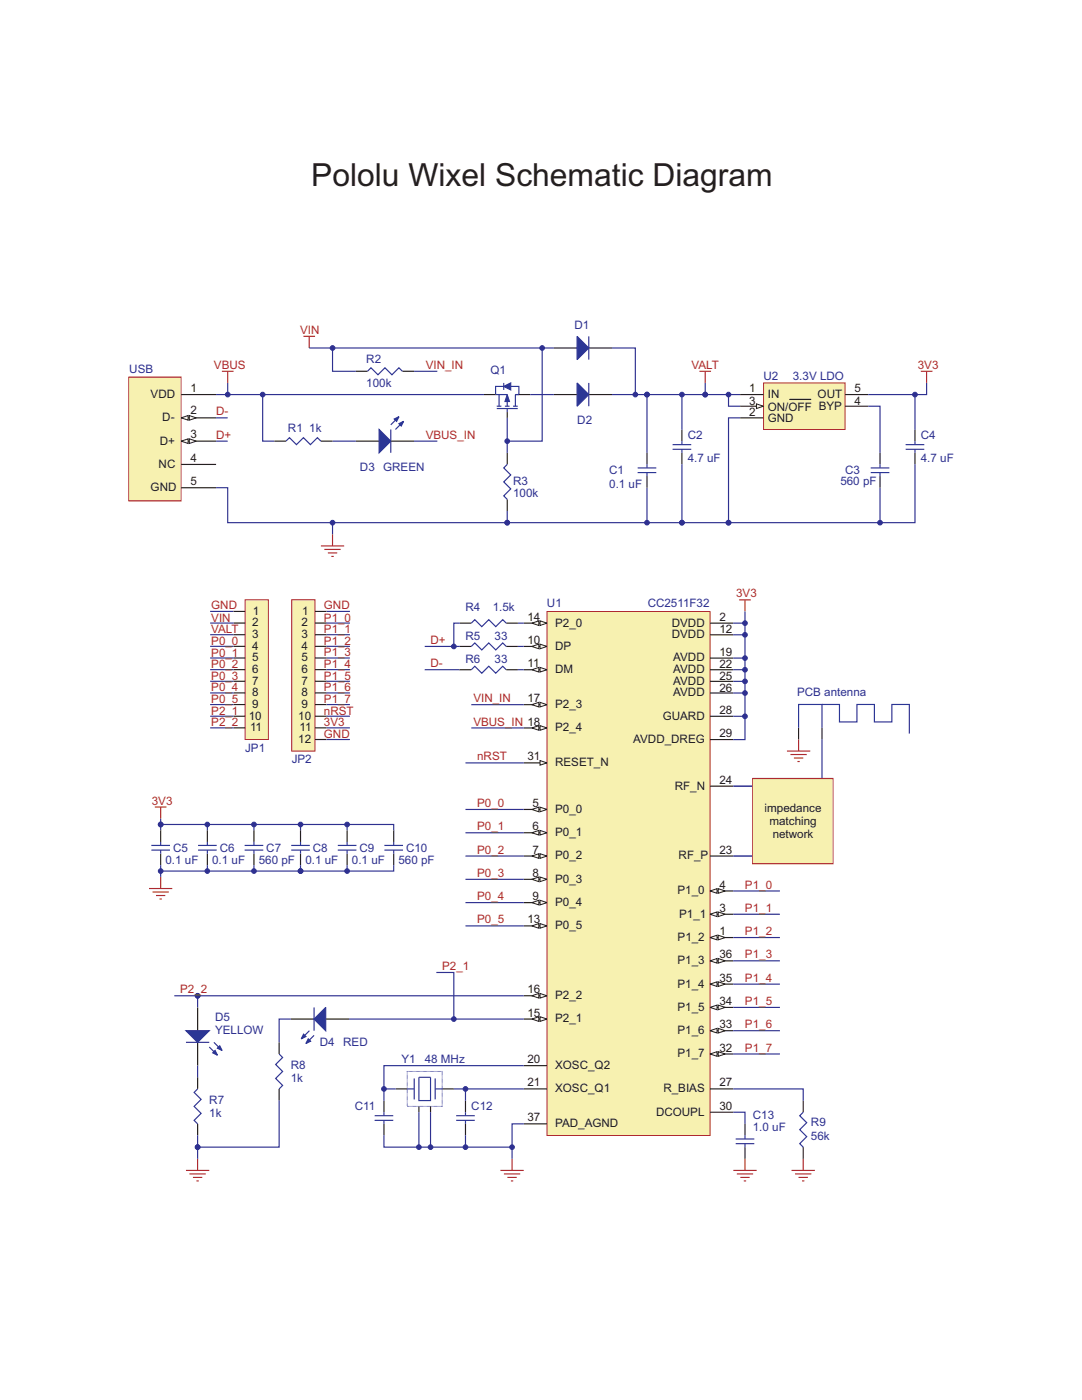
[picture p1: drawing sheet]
<svg xmlns="http://www.w3.org/2000/svg" width="216mm" height="279mm" viewBox="0 0 216 279" stroke-linecap="round" stroke-linejoin="round" font-family="sans-serif">
<path d="M152.4 76.4h16.2v9.3h-16.2z" fill-rule="evenodd" fill="#f7f1b0"/>
<path d="M152.4 76.4h16.2v9.3h-16.2z" fill="none" stroke="#ae2930" stroke-width=".2"/>
<path d="M147.7 78.7h4.6M147.7 81.1h4.6" fill="none" stroke="#231f20" stroke-width=".23"/>
<path d="M150.9 80.6l1.4 .5-1.4 .4z" fill="#f9f6e5"/>
<path d="M150.9 80.6l1.4 .5-1.4 .4z" fill="none" stroke="#231f20" stroke-width=".2"/>
<path d="M157.5 79.7h4.4" fill="none" stroke="#231f20" stroke-width=".4"/>
<path d="M71 74.1h2.3M80.3 74.1h2.3M168.6 78.7h4.7M147.7 83.4h4.6M168.6 81.1h4.7" fill="none" stroke="#231f20" stroke-width=".23"/>
<path d="M60.5 67.1h2.4M61.7 67.1v2.3" fill="none" stroke="#ae2930" stroke-width=".23"/>
<path d="M73.3 74.1l.7-.7 1.4 1.4 1.4-1.4 1.4 1.4 1.4-1.4 .7 .7" fill="none" stroke="#2b3695" stroke-width=".23"/>
<path d="M82.6 74.1h4.7" fill="none" stroke="#2e3090" stroke-width=".23"/>
<path d="M25.7 75.3h10.4v24.7h-10.4z" fill-rule="evenodd" fill="#f7f1b0"/>
<path d="M25.7 75.3h10.4v24.7h-10.4z" fill="none" stroke="#ae2930" stroke-width=".2"/>
<path d="M36.1 78.7h7M36.1 83.4h7" fill="none" stroke="#231f20" stroke-width=".23"/>
<path d="M36.1 83.4l1.4-.5v1z" fill="#f9f6e5"/>
<path d="M36.1 83.4l1.4-.5v1z" fill="none" stroke="#231f20" stroke-width=".2"/>
<path d="M37.8 82.9l1.4 .5-1.4 .5z" fill="#f9f6e5"/>
<path d="M37.8 82.9l1.4 .5-1.4 .5z" fill="none" stroke="#231f20" stroke-width=".2"/>
<path d="M36.1 88h7" fill="none" stroke="#231f20" stroke-width=".23"/>
<path d="M36.1 88l1.4-.4v.9z" fill="#f9f6e5"/>
<path d="M36.1 88l1.4-.4v.9z" fill="none" stroke="#231f20" stroke-width=".2"/>
<path d="M37.8 87.6l1.4 .4-1.4 .5z" fill="#f9f6e5"/>
<path d="M37.8 87.6l1.4 .4-1.4 .5z" fill="none" stroke="#231f20" stroke-width=".2"/>
<path d="M36.1 92.7h7M36.1 97.3h7M71 88h4.6M78 88h4.6M101.2 90.4v2.3M101.2 99.7v2.3" fill="none" stroke="#231f20" stroke-width=".23"/>
<path d="M64 109h4.7M64.7 109.7h3.3M65.4 110.3h1.9M66.1 111h.5M66.4 106.6v2.4" fill="none" stroke="#ae2930" stroke-width=".23"/>
<path d="M101.2 92.7l-.7 .7 1.4 1.4-1.4 1.4 1.4 1.4-1.4 1.4 .7 .7" fill="none" stroke="#2b3695" stroke-width=".23"/>
<path d="M75.6 85.7l2.4 2.3-2.4 2.4z" fill="#2b3695"/>
<path d="M75.6 85.7l2.4 2.3-2.4 2.4zM80.5 84.1l-1.6 1.6" fill="none" stroke="#2b3695" stroke-width=".23"/>
<path d="M79.6 84.6l.9-.5-.4 .9z" fill="#2b3695"/>
<path d="M79.6 84.6l.9-.5-.4 .9z" fill="none" stroke="#2b3695" stroke-width=".23"/>
<path d="M78.7 83.6l.9-.4-.5 .9z" fill="#2b3695"/>
<path d="M98.9 78.7h2.3v2.4M99.6 78.7v2.4M102.8 78.7v2.4M78 85.7v4.7M78.7 83.6l.9-.4-.5 .9zM79.6 83.2l-1.6 1.6M99.1 81.5h4.2M99.1 81.1h.9M100.7 81.1h1M101.2 81.5v.7M102.4 81.1h.9" fill="none" stroke="#2b3695" stroke-width=".23"/>
<path d="M101.2 82.2v1.2" fill="none" stroke="#231f20" stroke-width=".23"/>
<path d="M101.2 78.7l.5 1.4h-1z" fill="#2b3695"/>
<path d="M101.2 78.7l.5 1.4h-1z" fill="none" stroke="#2b3695" stroke-width=".2"/>
<path d="M102.8 78.7h.7" fill="none" stroke="#2b3695" stroke-width=".23"/>
<path d="M100.5 77.1l1.4-.7v1.4z" fill="#2b3695"/>
<path d="M100.5 77.1l1.4-.7v1.4zM100.5 77.1h-1.6v1.6M100.5 76.4v1.4M101.9 77.1h1.6v1.6h-.7" fill="none" stroke="#2b3695" stroke-width=".23"/>
<path d="M96.6 78.7h2.3M103.5 78.7h2.4" fill="none" stroke="#231f20" stroke-width=".23"/>
<path d="M43.1 78.7h53.5M52.4 78.7v9.3h2.3" fill="none" stroke="#2e3090" stroke-width=".23"/>
<circle cx="52.4" cy="78.7" r=".46" fill="#2e3090"/>
<circle cx="52.4" cy="78.7" r=".46" fill="none" stroke="#2e3090" stroke-width=".2"/>
<path d="M43.1 97.3h2.3v7h55.8v-2.3M43.1 83.4h2.3M43.1 88h2.3" fill="none" stroke="#2e3090" stroke-width=".23"/>
<circle cx="101.2" cy="104.3" r=".46" fill="#2e3090"/>
<circle cx="101.2" cy="104.3" r=".46" fill="none" stroke="#2e3090" stroke-width=".2"/>
<path d="M45.4 76.4v2.3M105.9 78.7h4.6" fill="none" stroke="#2e3090" stroke-width=".23"/>
<path d="M54.7 88h2.4M64 88h2.4" fill="none" stroke="#231f20" stroke-width=".23"/>
<path d="M57.1 88l.7-.7 1.3 1.4 1.4-1.4 1.4 1.4 1.4-1.4 .7 .7" fill="none" stroke="#2b3695" stroke-width=".23"/>
<path d="M44.3 74.1h2.3M45.4 74.1v2.3" fill="none" stroke="#ae2930" stroke-width=".23"/>
<circle cx="45.4" cy="78.7" r=".46" fill="#2e3090"/>
<circle cx="45.4" cy="78.7" r=".46" fill="none" stroke="#2e3090" stroke-width=".2"/>
<path d="M122.1 78.7h7v11.7M66.4 88h4.6M82.6 88h4.7" fill="none" stroke="#2e3090" stroke-width=".23"/>
<path d="M139.6 74.1h2.3M140.7 74.1v2.3" fill="none" stroke="#ae2930" stroke-width=".23"/>
<circle cx="129.1" cy="78.7" r=".46" fill="#2e3090"/>
<circle cx="129.1" cy="78.7" r=".46" fill="none" stroke="#2e3090" stroke-width=".2"/>
<path d="M129.1 90.4v2.3M129.1 95v2.3M136.1 85.7v2.3M136.1 90.4v2.3" fill="none" stroke="#231f20" stroke-width=".23"/>
<path d="M127.2 93.4h3.8M127.2 94.3h3.8M129.1 92.7v.7M129.1 94.3v.7M134.2 88.7h3.7M134.2 89.7h3.7M136.1 88v.7M136.1 89.7v.7" fill="none" stroke="#2b3695" stroke-width=".23"/>
<path d="M136.1 92.7v11.6h-34.9" fill="none" stroke="#2e3090" stroke-width=".23"/>
<circle cx="101.2" cy="104.3" r=".46" fill="#2e3090"/>
<circle cx="101.2" cy="104.3" r=".46" fill="none" stroke="#2e3090" stroke-width=".2"/>
<circle cx="136.1" cy="104.3" r=".46" fill="#2e3090"/>
<circle cx="136.1" cy="104.3" r=".46" fill="none" stroke="#2e3090" stroke-width=".2"/>
<path d="M129.1 97.3v7" fill="none" stroke="#2e3090" stroke-width=".23"/>
<circle cx="129.1" cy="104.3" r=".46" fill="#2e3090"/>
<circle cx="129.1" cy="104.3" r=".46" fill="none" stroke="#2e3090" stroke-width=".2"/>
<path d="M108.2 69.4v18.6h-7M101.2 83.4v7" fill="none" stroke="#2e3090" stroke-width=".23"/>
<circle cx="101.2" cy="88" r=".46" fill="#2e3090"/>
<circle cx="101.2" cy="88" r=".46" fill="none" stroke="#2e3090" stroke-width=".2"/>
<circle cx="108.2" cy="69.4" r=".46" fill="#2e3090"/>
<circle cx="108.2" cy="69.4" r=".46" fill="none" stroke="#2e3090" stroke-width=".2"/>
<path d="M122.1 69.4h4.7v9.3" fill="none" stroke="#2e3090" stroke-width=".23"/>
<circle cx="126.8" cy="78.7" r=".46" fill="#2e3090"/>
<circle cx="126.8" cy="78.7" r=".46" fill="none" stroke="#2e3090" stroke-width=".2"/>
<path d="M140.7 76.4v2.3h-11.6" fill="none" stroke="#2e3090" stroke-width=".23"/>
<circle cx="129.1" cy="78.7" r=".46" fill="#2e3090"/>
<circle cx="129.1" cy="78.7" r=".46" fill="none" stroke="#2e3090" stroke-width=".2"/>
<circle cx="140.7" cy="78.7" r=".46" fill="#2e3090"/>
<circle cx="140.7" cy="78.7" r=".46" fill="none" stroke="#2e3090" stroke-width=".2"/>
<path d="M136.1 78.7v7" fill="none" stroke="#2e3090" stroke-width=".23"/>
<circle cx="136.1" cy="78.7" r=".46" fill="#2e3090"/>
<circle cx="136.1" cy="78.7" r=".46" fill="none" stroke="#2e3090" stroke-width=".2"/>
<path d="M66.4 69.4v4.7h4.6" fill="none" stroke="#2e3090" stroke-width=".23"/>
<circle cx="66.4" cy="69.4" r=".46" fill="#2e3090"/>
<circle cx="66.4" cy="69.4" r=".46" fill="none" stroke="#2e3090" stroke-width=".2"/>
<path d="M66.4 104.3v2.3" fill="none" stroke="#2e3090" stroke-width=".23"/>
<circle cx="66.4" cy="104.3" r=".46" fill="#2e3090"/>
<circle cx="66.4" cy="104.3" r=".46" fill="none" stroke="#2e3090" stroke-width=".2"/>
<path d="M140.7 78.7h7" fill="none" stroke="#2e3090" stroke-width=".23"/>
<circle cx="140.7" cy="78.7" r=".46" fill="#2e3090"/>
<circle cx="140.7" cy="78.7" r=".46" fill="none" stroke="#2e3090" stroke-width=".2"/>
<path d="M145.4 78.7v2.4h2.3" fill="none" stroke="#2e3090" stroke-width=".23"/>
<circle cx="145.4" cy="78.7" r=".46" fill="#2e3090"/>
<circle cx="145.4" cy="78.7" r=".46" fill="none" stroke="#2e3090" stroke-width=".2"/>
<path d="M147.7 83.4h-2.3v20.9h-9.3" fill="none" stroke="#2e3090" stroke-width=".23"/>
<circle cx="145.4" cy="104.3" r=".46" fill="#2e3090"/>
<circle cx="145.4" cy="104.3" r=".46" fill="none" stroke="#2e3090" stroke-width=".2"/>
<circle cx="136.1" cy="104.3" r=".46" fill="#2e3090"/>
<circle cx="136.1" cy="104.3" r=".46" fill="none" stroke="#2e3090" stroke-width=".2"/>
<path d="M175.6 90.4v2.3M175.6 95v2.3M182.6 85.7v2.3M182.6 90.4v2.3" fill="none" stroke="#231f20" stroke-width=".23"/>
<path d="M173.7 93.4h3.8M173.7 94.3h3.8M175.6 92.7v.7M175.6 94.3v.7M180.7 88.7h3.7M180.7 89.7h3.7M182.6 88v.7M182.6 89.7v.7" fill="none" stroke="#2b3695" stroke-width=".23"/>
<path d="M173.3 81.1h2.3v9.3M182.6 92.7v11.6h-37.2" fill="none" stroke="#2e3090" stroke-width=".23"/>
<circle cx="145.4" cy="104.3" r=".46" fill="#2e3090"/>
<circle cx="145.4" cy="104.3" r=".46" fill="none" stroke="#2e3090" stroke-width=".2"/>
<path d="M175.6 97.3v7" fill="none" stroke="#2e3090" stroke-width=".23"/>
<circle cx="175.6" cy="104.3" r=".46" fill="#2e3090"/>
<circle cx="175.6" cy="104.3" r=".46" fill="none" stroke="#2e3090" stroke-width=".2"/>
<path d="M182.6 78.7v7" fill="none" stroke="#2e3090" stroke-width=".23"/>
<circle cx="182.6" cy="78.7" r=".46" fill="#2e3090"/>
<circle cx="182.6" cy="78.7" r=".46" fill="none" stroke="#2e3090" stroke-width=".2"/>
<path d="M183.7 74.1h2.4M184.9 74.1v2.3" fill="none" stroke="#ae2930" stroke-width=".23"/>
<path d="M61.7 69.4h48.8M184.9 76.4v2.3h-11.6" fill="none" stroke="#2e3090" stroke-width=".23"/>
<path d="M110.5 69.4h4.7M117.5 69.4h4.6" fill="none" stroke="#231f20" stroke-width=".23"/>
<path d="M115.2 67.1l2.3 2.3-2.3 2.4z" fill="#2b3695"/>
<path d="M115.2 67.1l2.3 2.3-2.3 2.4zM117.5 67.1v4.7" fill="none" stroke="#2b3695" stroke-width=".23"/>
<path d="M110.5 78.7h4.7M117.5 78.7h4.6" fill="none" stroke="#231f20" stroke-width=".23"/>
<path d="M115.2 76.4l2.3 2.3-2.3 2.4z" fill="#2b3695"/>
<g fill="none" stroke="#2b3695" stroke-width=".23">
<path d="M115.2 76.4l2.3 2.3-2.3 2.4zM117.5 76.4v4.7M30.2 168.7h3.7M30.2 169.7h3.7M32.1 168v.7M32.1 169.7v.7M39.5 168.7h3.7M39.5 169.7h3.7M41.4 168v.7M41.4 169.7v.7M48.8 168.7h3.7M48.8 169.7h3.7"/>
<path d="M50.7 168v.7M50.7 169.7v.7M58.1 168.7h3.7M58.1 169.7h3.7M60 168v.7M60 169.7v.7"/>
</g>
<path d="M32.1 165.7v2.3M32.1 170.4v2.3M41.4 165.7v2.3M41.4 170.4v2.3M50.7 165.7v2.3M50.7 170.4v2.3M60 165.7v2.3M60 170.4v2.3" fill="none" stroke="#231f20" stroke-width=".23"/>
<path d="M29.7 177.3h4.7M30.4 178h3.3M31.1 178.7h1.9M31.8 179.4h.5M32.1 175v2.3" fill="none" stroke="#ae2930" stroke-width=".23"/>
<path d="M50.7 164.5v1.2" fill="none" stroke="#2e3090" stroke-width=".23"/>
<circle cx="50.7" cy="164.5" r=".46" fill="#2e3090"/>
<circle cx="50.7" cy="164.5" r=".46" fill="none" stroke="#2e3090" stroke-width=".2"/>
<path d="M41.4 164.5v1.2" fill="none" stroke="#2e3090" stroke-width=".23"/>
<circle cx="41.4" cy="164.5" r=".46" fill="#2e3090"/>
<circle cx="41.4" cy="164.5" r=".46" fill="none" stroke="#2e3090" stroke-width=".2"/>
<path d="M32.1 172.7v2.3M60 172.7v1.1h-27.9" fill="none" stroke="#2e3090" stroke-width=".23"/>
<circle cx="32.1" cy="173.8" r=".46" fill="#2e3090"/>
<circle cx="32.1" cy="173.8" r=".46" fill="none" stroke="#2e3090" stroke-width=".2"/>
<circle cx="60" cy="173.8" r=".46" fill="#2e3090"/>
<circle cx="60" cy="173.8" r=".46" fill="none" stroke="#2e3090" stroke-width=".2"/>
<path d="M50.7 172.7v1.1" fill="none" stroke="#2e3090" stroke-width=".23"/>
<circle cx="50.7" cy="173.8" r=".46" fill="#2e3090"/>
<circle cx="50.7" cy="173.8" r=".46" fill="none" stroke="#2e3090" stroke-width=".2"/>
<path d="M41.4 172.7v1.1" fill="none" stroke="#2e3090" stroke-width=".23"/>
<circle cx="41.4" cy="173.8" r=".46" fill="#2e3090"/>
<circle cx="41.4" cy="173.8" r=".46" fill="none" stroke="#2e3090" stroke-width=".2"/>
<path d="M69.3 165.7v2.3M69.3 170.4v2.3M78.6 165.7v2.3M78.6 170.4v2.3" fill="none" stroke="#231f20" stroke-width=".23"/>
<path d="M67.4 168.7h3.7M67.4 169.7h3.7M69.3 168v.7M69.3 169.7v.7M76.7 168.7h3.7M76.7 169.7h3.7M78.6 168v.7M78.6 169.7v.7" fill="none" stroke="#2b3695" stroke-width=".23"/>
<path d="M30.9 161.1h2.3M32.1 161.1v2.3" fill="none" stroke="#ae2930" stroke-width=".23"/>
<path d="M32.1 165.7v-1.2h46.5v1.2" fill="none" stroke="#2e3090" stroke-width=".23"/>
<circle cx="32.1" cy="164.5" r=".46" fill="#2e3090"/>
<circle cx="32.1" cy="164.5" r=".46" fill="none" stroke="#2e3090" stroke-width=".2"/>
<path d="M78.6 172.7v1.1h-18.6" fill="none" stroke="#2e3090" stroke-width=".23"/>
<circle cx="60" cy="173.8" r=".46" fill="#2e3090"/>
<circle cx="60" cy="173.8" r=".46" fill="none" stroke="#2e3090" stroke-width=".2"/>
<path d="M69.3 172.7v1.1" fill="none" stroke="#2e3090" stroke-width=".23"/>
<circle cx="69.3" cy="173.8" r=".46" fill="#2e3090"/>
<circle cx="69.3" cy="173.8" r=".46" fill="none" stroke="#2e3090" stroke-width=".2"/>
<path d="M69.3 164.5v1.2" fill="none" stroke="#2e3090" stroke-width=".23"/>
<circle cx="69.3" cy="164.5" r=".46" fill="#2e3090"/>
<circle cx="69.3" cy="164.5" r=".46" fill="none" stroke="#2e3090" stroke-width=".2"/>
<path d="M60 164.5v1.2" fill="none" stroke="#2e3090" stroke-width=".23"/>
<circle cx="60" cy="164.5" r=".46" fill="#2e3090"/>
<circle cx="60" cy="164.5" r=".46" fill="none" stroke="#2e3090" stroke-width=".2"/>
<path d="M32.1 163.4v1.1" fill="none" stroke="#2e3090" stroke-width=".23"/>
<circle cx="32.1" cy="164.5" r=".46" fill="#2e3090"/>
<circle cx="32.1" cy="164.5" r=".46" fill="none" stroke="#2e3090" stroke-width=".2"/>
<path d="M48.9 119.7h4.7v27.9h-4.7z" fill-rule="evenodd" fill="#f7f1b0"/>
<path d="M48.9 119.7h4.7v27.9h-4.7z" fill="none" stroke="#ae2930" stroke-width=".2"/>
<path d="M46.6 122h2.3M46.6 124.3h2.3M46.6 129h2.3M46.6 126.7h2.3M46.6 131.3h2.3M46.6 133.6h2.3M46.6 136h2.3M46.6 138.3h2.3M46.6 140.6h2.3M46.6 142.9h2.3M46.6 145.3h2.3" fill="none" stroke="#231f20" stroke-width=".23"/>
<path d="M41.9 122h4.7M41.9 124.3h4.7M41.9 126.7h4.7M41.9 129h4.7M41.9 131.3h4.7M41.9 133.6h4.7M41.9 136h4.7M41.9 138.3h4.7M41.9 140.6h4.7M41.9 142.9h4.7M41.9 145.3h4.7" fill="none" stroke="#2e3090" stroke-width=".23"/>
<path d="M58.2 119.7h4.6v30.2h-4.6z" fill-rule="evenodd" fill="#f7f1b0"/>
<path d="M58.2 119.7h4.6v30.2h-4.6z" fill="none" stroke="#ae2930" stroke-width=".2"/>
<path d="M62.8 122h2.4M62.8 124.3h2.4M62.8 129h2.4M62.8 126.7h2.4M62.8 131.3h2.4M62.8 133.6h2.4M62.8 136h2.4M62.8 138.3h2.4M62.8 140.6h2.4M62.8 142.9h2.4M62.8 145.3h2.4M62.8 147.6h2.4" fill="none" stroke="#231f20" stroke-width=".23"/>
<path d="M65.2 129h4.6M65.2 131.3h4.6M65.2 133.6h4.6M65.2 136h4.6M65.2 138.3h4.6M65.2 124.3h4.6M65.2 126.7h4.6M65.2 122h4.6M65.2 140.6h4.6M65.2 142.9h4.6M65.2 145.3h4.6M65.2 147.6h4.6" fill="none" stroke="#2e3090" stroke-width=".23"/>
<path d="M109.1 122h32.6v104.6h-32.6z" fill-rule="evenodd" fill="#f7f1b0"/>
<path d="M109.1 122h32.6v104.6h-32.6z" fill="none" stroke="#ae2930" stroke-width=".2"/>
<path d="M141.7 187.1h4.6" fill="none" stroke="#231f20" stroke-width=".23"/>
<path d="M141.7 187.1l1.4-.5v1z" fill="#f9f6e5"/>
<path d="M141.7 187.1l1.4-.5v1z" fill="none" stroke="#231f20" stroke-width=".2"/>
<path d="M143.3 186.6l1.4 .5-1.4 .5z" fill="#f9f6e5"/>
<path d="M143.3 186.6l1.4 .5-1.4 .5z" fill="none" stroke="#231f20" stroke-width=".2"/>
<path d="M141.7 124.4h4.6M141.7 182.5h4.6" fill="none" stroke="#231f20" stroke-width=".23"/>
<path d="M141.7 182.5l1.4-.5v.9z" fill="#f9f6e5"/>
<path d="M141.7 182.5l1.4-.5v.9z" fill="none" stroke="#231f20" stroke-width=".2"/>
<path d="M143.3 182l1.4 .5-1.4 .4z" fill="#f9f6e5"/>
<path d="M143.3 182l1.4 .5-1.4 .4z" fill="none" stroke="#231f20" stroke-width=".2"/>
<path d="M141.7 177.8h4.6" fill="none" stroke="#231f20" stroke-width=".23"/>
<path d="M141.7 177.8l1.4-.5v1z" fill="#f9f6e5"/>
<path d="M141.7 177.8l1.4-.5v1z" fill="none" stroke="#231f20" stroke-width=".2"/>
<path d="M143.3 177.3l1.4 .5-1.4 .5z" fill="#f9f6e5"/>
<path d="M143.3 177.3l1.4 .5-1.4 .5z" fill="none" stroke="#231f20" stroke-width=".2"/>
<path d="M104.5 161.5h4.6" fill="none" stroke="#231f20" stroke-width=".23"/>
<path d="M107.8 161.1l1.3 .4-1.3 .5z" fill="#f9f6e5"/>
<path d="M107.8 161.1l1.3 .4-1.3 .5z" fill="none" stroke="#231f20" stroke-width=".2"/>
<path d="M106.1 161.5l1.4-.4v.9z" fill="#f9f6e5"/>
<path d="M106.1 161.5l1.4-.4v.9z" fill="none" stroke="#231f20" stroke-width=".2"/>
<path d="M104.5 166.2h4.6" fill="none" stroke="#231f20" stroke-width=".23"/>
<path d="M107.8 165.7l1.3 .5-1.3 .5z" fill="#f9f6e5"/>
<path d="M107.8 165.7l1.3 .5-1.3 .5z" fill="none" stroke="#231f20" stroke-width=".2"/>
<path d="M106.1 166.2l1.4-.5v1z" fill="#f9f6e5"/>
<path d="M106.1 166.2l1.4-.5v1z" fill="none" stroke="#231f20" stroke-width=".2"/>
<path d="M104.5 170.8h4.6" fill="none" stroke="#231f20" stroke-width=".23"/>
<path d="M107.8 170.4l1.3 .4-1.3 .5z" fill="#f9f6e5"/>
<path d="M107.8 170.4l1.3 .4-1.3 .5z" fill="none" stroke="#231f20" stroke-width=".2"/>
<path d="M106.1 170.8l1.4-.4v.9z" fill="#f9f6e5"/>
<path d="M106.1 170.8l1.4-.4v.9z" fill="none" stroke="#231f20" stroke-width=".2"/>
<path d="M104.5 175.5h4.6" fill="none" stroke="#231f20" stroke-width=".23"/>
<path d="M107.8 175l1.3 .5-1.3 .5z" fill="#f9f6e5"/>
<path d="M107.8 175l1.3 .5-1.3 .5z" fill="none" stroke="#231f20" stroke-width=".2"/>
<path d="M106.1 175.5l1.4-.5v1z" fill="#f9f6e5"/>
<path d="M106.1 175.5l1.4-.5v1z" fill="none" stroke="#231f20" stroke-width=".2"/>
<path d="M104.5 180.1h4.6" fill="none" stroke="#231f20" stroke-width=".23"/>
<path d="M107.8 179.7l1.3 .4-1.3 .5z" fill="#f9f6e5"/>
<path d="M107.8 179.7l1.3 .4-1.3 .5z" fill="none" stroke="#231f20" stroke-width=".2"/>
<path d="M106.1 180.1l1.4-.4v.9z" fill="#f9f6e5"/>
<path d="M106.1 180.1l1.4-.4v.9z" fill="none" stroke="#231f20" stroke-width=".2"/>
<path d="M104.5 129h4.6" fill="none" stroke="#231f20" stroke-width=".23"/>
<path d="M107.8 128.5l1.3 .5-1.3 .5z" fill="#f9f6e5"/>
<path d="M107.8 128.5l1.3 .5-1.3 .5z" fill="none" stroke="#231f20" stroke-width=".2"/>
<path d="M106.1 129l1.4-.5v1z" fill="#f9f6e5"/>
<path d="M106.1 129l1.4-.5v1z" fill="none" stroke="#231f20" stroke-width=".2"/>
<path d="M104.5 133.7h4.6" fill="none" stroke="#231f20" stroke-width=".23"/>
<path d="M107.8 133.2l1.3 .5-1.3 .4z" fill="#f9f6e5"/>
<path d="M107.8 133.2l1.3 .5-1.3 .4z" fill="none" stroke="#231f20" stroke-width=".2"/>
<path d="M106.1 133.7l1.4-.5v.9z" fill="#f9f6e5"/>
<path d="M106.1 133.7l1.4-.5v.9z" fill="none" stroke="#231f20" stroke-width=".2"/>
<path d="M141.7 126.7h4.6M104.5 184.8h4.6" fill="none" stroke="#231f20" stroke-width=".23"/>
<path d="M107.8 184.3l1.3 .5-1.3 .4z" fill="#f9f6e5"/>
<path d="M107.8 184.3l1.3 .5-1.3 .4z" fill="none" stroke="#231f20" stroke-width=".2"/>
<path d="M106.1 184.8l1.4-.5v.9z" fill="#f9f6e5"/>
<path d="M106.1 184.8l1.4-.5v.9z" fill="none" stroke="#231f20" stroke-width=".2"/>
<path d="M104.5 124.4h4.6" fill="none" stroke="#231f20" stroke-width=".23"/>
<path d="M107.8 123.9l1.3 .5-1.3 .4z" fill="#f9f6e5"/>
<path d="M107.8 123.9l1.3 .5-1.3 .4z" fill="none" stroke="#231f20" stroke-width=".2"/>
<path d="M106.1 124.4l1.4-.5v.9z" fill="#f9f6e5"/>
<path d="M106.1 124.4l1.4-.5v.9z" fill="none" stroke="#231f20" stroke-width=".2"/>
<path d="M104.5 203.4h4.6" fill="none" stroke="#231f20" stroke-width=".23"/>
<path d="M107.8 202.9l1.3 .5-1.3 .4z" fill="#f9f6e5"/>
<path d="M107.8 202.9l1.3 .5-1.3 .4z" fill="none" stroke="#231f20" stroke-width=".2"/>
<path d="M106.1 203.4l1.4-.5v.9z" fill="#f9f6e5"/>
<path d="M106.1 203.4l1.4-.5v.9z" fill="none" stroke="#231f20" stroke-width=".2"/>
<path d="M104.5 198.7h4.6" fill="none" stroke="#231f20" stroke-width=".23"/>
<path d="M107.8 198.3l1.3 .4-1.3 .5z" fill="#f9f6e5"/>
<path d="M107.8 198.3l1.3 .4-1.3 .5z" fill="none" stroke="#231f20" stroke-width=".2"/>
<path d="M106.1 198.7l1.4-.4v.9z" fill="#f9f6e5"/>
<path d="M106.1 198.7l1.4-.4v.9z" fill="none" stroke="#231f20" stroke-width=".2"/>
<path d="M104.5 140.6h4.6" fill="none" stroke="#231f20" stroke-width=".23"/>
<path d="M107.8 140.2l1.3 .4-1.3 .5z" fill="#f9f6e5"/>
<path d="M107.8 140.2l1.3 .4-1.3 .5z" fill="none" stroke="#231f20" stroke-width=".2"/>
<path d="M106.1 140.6l1.4-.4v.9z" fill="#f9f6e5"/>
<path d="M106.1 140.6l1.4-.4v.9z" fill="none" stroke="#231f20" stroke-width=".2"/>
<path d="M104.5 145.3h4.6" fill="none" stroke="#231f20" stroke-width=".23"/>
<path d="M107.8 144.8l1.3 .5-1.3 .4z" fill="#f9f6e5"/>
<path d="M107.8 144.8l1.3 .5-1.3 .4z" fill="none" stroke="#231f20" stroke-width=".2"/>
<path d="M106.1 145.3l1.4-.5v.9z" fill="#f9f6e5"/>
<path d="M106.1 145.3l1.4-.5v.9z" fill="none" stroke="#231f20" stroke-width=".2"/>
<g fill="none" stroke="#231f20" stroke-width=".23">
<path d="M141.7 131.3h4.6M141.7 133.7h4.6M141.7 136h4.6M141.7 138.3h4.6M104.5 152.3h4.6M141.7 156.9h4.6M141.7 143h4.6M141.7 147.6h4.6M141.7 170.8h4.6M104.5 212.7h4.6M104.5 217.3h4.6M141.7 217.3h4.6"/>
<path d="M141.7 222h4.6"/>
</g>
<path d="M107.8 151.8l1.3 .5-1.3 .4z" fill="#f9f6e5"/>
<path d="M107.8 151.8l1.3 .5-1.3 .4z" fill="none" stroke="#231f20" stroke-width=".2"/>
<path d="M141.7 210.3h4.6" fill="none" stroke="#231f20" stroke-width=".23"/>
<path d="M141.7 210.3l1.4-.4v.9z" fill="#f9f6e5"/>
<path d="M141.7 210.3l1.4-.4v.9z" fill="none" stroke="#231f20" stroke-width=".2"/>
<path d="M143.3 209.9l1.4 .4-1.4 .5z" fill="#f9f6e5"/>
<path d="M143.3 209.9l1.4 .4-1.4 .5z" fill="none" stroke="#231f20" stroke-width=".2"/>
<path d="M141.7 205.7h4.6" fill="none" stroke="#231f20" stroke-width=".23"/>
<path d="M141.7 205.7l1.4-.5v1z" fill="#f9f6e5"/>
<path d="M141.7 205.7l1.4-.5v1z" fill="none" stroke="#231f20" stroke-width=".2"/>
<path d="M143.3 205.2l1.4 .5-1.4 .5z" fill="#f9f6e5"/>
<path d="M143.3 205.2l1.4 .5-1.4 .5z" fill="none" stroke="#231f20" stroke-width=".2"/>
<path d="M141.7 201.1h4.6" fill="none" stroke="#231f20" stroke-width=".23"/>
<path d="M141.7 201.1l1.4-.5v.9z" fill="#f9f6e5"/>
<path d="M141.7 201.1l1.4-.5v.9z" fill="none" stroke="#231f20" stroke-width=".2"/>
<path d="M143.3 200.6l1.4 .5-1.4 .4z" fill="#f9f6e5"/>
<path d="M143.3 200.6l1.4 .5-1.4 .4z" fill="none" stroke="#231f20" stroke-width=".2"/>
<path d="M141.7 196.4h4.6" fill="none" stroke="#231f20" stroke-width=".23"/>
<path d="M141.7 196.4l1.4-.5v1z" fill="#f9f6e5"/>
<path d="M141.7 196.4l1.4-.5v1z" fill="none" stroke="#231f20" stroke-width=".2"/>
<path d="M143.3 195.9l1.4 .5-1.4 .5z" fill="#f9f6e5"/>
<path d="M143.3 195.9l1.4 .5-1.4 .5z" fill="none" stroke="#231f20" stroke-width=".2"/>
<path d="M141.7 191.8h4.6" fill="none" stroke="#231f20" stroke-width=".23"/>
<path d="M141.7 191.8l1.4-.5v.9z" fill="#f9f6e5"/>
<path d="M141.7 191.8l1.4-.5v.9z" fill="none" stroke="#231f20" stroke-width=".2"/>
<path d="M143.3 191.3l1.4 .5-1.4 .4z" fill="#f9f6e5"/>
<path d="M143.3 191.3l1.4 .5-1.4 .4z" fill="none" stroke="#231f20" stroke-width=".2"/>
<path d="M159.3 145.2v2.4M164 145.2v2.4M104.5 224.3h4.6" fill="none" stroke="#231f20" stroke-width=".23"/>
<path d="M164 147.6v13.9" fill="none" stroke="#2e3090" stroke-width=".33"/>
<path d="M146.3 156.9h10.4M146.3 170.8h10.4" fill="none" stroke="#2e3090" stroke-width=".2"/>
<path d="M159.3 145.2v-4.6h4.7v4.6M164 140.6h3.5v3.5h3.5v-3.5h3.5v3.5h3.5v-3.5h3.4v5.8" fill="none" stroke="#2b3695" stroke-width=".23"/>
<path d="M147.5 119.7h2.3M148.7 119.7v2.3M157 149.9h4.7M157.7 150.6h3.3M158.4 151.3h1.9M159.1 152h.5M159.3 147.6v2.3" fill="none" stroke="#ae2930" stroke-width=".23"/>
<path d="M146.3 124.4h2.4M148.7 122v25.6h-2.4" fill="none" stroke="#2e3090" stroke-width=".23"/>
<circle cx="148.7" cy="124.4" r=".46" fill="#2e3090"/>
<circle cx="148.7" cy="124.4" r=".46" fill="none" stroke="#2e3090" stroke-width=".2"/>
<path d="M146.3 126.7h2.4" fill="none" stroke="#2e3090" stroke-width=".23"/>
<circle cx="148.7" cy="126.7" r=".46" fill="#2e3090"/>
<circle cx="148.7" cy="126.7" r=".46" fill="none" stroke="#2e3090" stroke-width=".2"/>
<path d="M146.3 131.3h2.4" fill="none" stroke="#2e3090" stroke-width=".23"/>
<circle cx="148.7" cy="131.3" r=".46" fill="#2e3090"/>
<circle cx="148.7" cy="131.3" r=".46" fill="none" stroke="#2e3090" stroke-width=".2"/>
<path d="M146.3 133.7h2.4" fill="none" stroke="#2e3090" stroke-width=".23"/>
<circle cx="148.7" cy="133.7" r=".46" fill="#2e3090"/>
<circle cx="148.7" cy="133.7" r=".46" fill="none" stroke="#2e3090" stroke-width=".2"/>
<path d="M146.3 136h2.4" fill="none" stroke="#2e3090" stroke-width=".23"/>
<circle cx="148.7" cy="136" r=".46" fill="#2e3090"/>
<circle cx="148.7" cy="136" r=".46" fill="none" stroke="#2e3090" stroke-width=".2"/>
<path d="M146.3 138.3h2.4" fill="none" stroke="#2e3090" stroke-width=".23"/>
<circle cx="148.7" cy="138.3" r=".46" fill="#2e3090"/>
<circle cx="148.7" cy="138.3" r=".46" fill="none" stroke="#2e3090" stroke-width=".2"/>
<path d="M146.3 143h2.4" fill="none" stroke="#2e3090" stroke-width=".23"/>
<circle cx="148.7" cy="143" r=".46" fill="#2e3090"/>
<circle cx="148.7" cy="143" r=".46" fill="none" stroke="#2e3090" stroke-width=".2"/>
<path d="M76.6 219.6v2.4M78.9 217.3h2.4M88.2 217.3h2.4M160.3 219.6v2.4M76.6 224.3v2.3M83.6 220.8v1.2M85.9 220.8v1.2M148.7 224.3v2.3M148.7 228.9v2.4M160.3 228.9v2.4" fill="none" stroke="#231f20" stroke-width=".23"/>
<g fill="none" stroke="#2b3695" stroke-width=".23">
<path d="M81.3 217.3h1.4M82.7 215.2v4.2M83.6 215h2.3v4.6h-2.3zM86.8 215.2v4.2M86.8 217.3h1.4M74.8 223.6h3.7M74.8 222.7h3.7M76.6 222v.7M76.6 223.6v.7M146.8 228.2h3.7M146.8 227.3h3.7M148.7 226.6v.7"/>
<path d="M148.7 228.2v.7M160.3 222l-.7 .7 1.4 1.4-1.4 1.4 1.4 1.3-1.4 1.4 .7 .7"/>
</g>
<path d="M76.6 217.3h2.3M104.5 212.7h-27.9v6.9M146.3 217.3h14v2.3M146.3 222h2.4v2.3" fill="none" stroke="#2e3090" stroke-width=".23"/>
<path d="M146.3 233.6h4.7M147 234.3h3.3M147.7 235h1.9M148.4 235.7h.5M148.7 231.3v2.3M157.9 233.6h4.7M158.6 234.3h3.3M159.3 235h1.9M160 235.7h.5M160.3 231.3v2.3" fill="none" stroke="#ae2930" stroke-width=".23"/>
<path d="M81.3 213.8h6.9v7h-6.9z" fill="none" stroke="#2b3695" stroke-width=".2"/>
<circle cx="76.6" cy="217.3" r=".46" fill="#2e3090"/>
<circle cx="76.6" cy="217.3" r=".46" fill="none" stroke="#2e3090" stroke-width=".2"/>
<path d="M92.9 219.6v2.4M92.9 224.3v2.3" fill="none" stroke="#231f20" stroke-width=".23"/>
<path d="M91 223.6h3.7M91 222.7h3.7M92.9 222v.7M92.9 223.6v.7" fill="none" stroke="#2b3695" stroke-width=".23"/>
<path d="M90.6 217.3h13.9M92.9 217.3v2.3" fill="none" stroke="#2e3090" stroke-width=".23"/>
<circle cx="92.9" cy="217.3" r=".46" fill="#2e3090"/>
<circle cx="92.9" cy="217.3" r=".46" fill="none" stroke="#2e3090" stroke-width=".2"/>
<path d="M99.9 233.6h4.6M100.5 234.3h3.3M101.2 235h1.9M101.9 235.7h.5M102.2 231.3v2.3" fill="none" stroke="#ae2930" stroke-width=".23"/>
<path d="M76.6 226.6v2.3h25.6M104.5 224.3h-2.3v7" fill="none" stroke="#2e3090" stroke-width=".23"/>
<circle cx="102.2" cy="228.9" r=".46" fill="#2e3090"/>
<circle cx="102.2" cy="228.9" r=".46" fill="none" stroke="#2e3090" stroke-width=".2"/>
<path d="M83.6 222v6.9" fill="none" stroke="#2e3090" stroke-width=".23"/>
<circle cx="83.6" cy="228.9" r=".46" fill="#2e3090"/>
<circle cx="83.6" cy="228.9" r=".46" fill="none" stroke="#2e3090" stroke-width=".2"/>
<path d="M85.9 222v6.9" fill="none" stroke="#2e3090" stroke-width=".23"/>
<circle cx="85.9" cy="228.9" r=".46" fill="#2e3090"/>
<circle cx="85.9" cy="228.9" r=".46" fill="none" stroke="#2e3090" stroke-width=".2"/>
<path d="M92.9 226.6v2.3" fill="none" stroke="#2e3090" stroke-width=".23"/>
<circle cx="92.9" cy="228.9" r=".46" fill="#2e3090"/>
<circle cx="92.9" cy="228.9" r=".46" fill="none" stroke="#2e3090" stroke-width=".2"/>
<path d="M91.7 124.4h2.3M101 124.4h2.3" fill="none" stroke="#231f20" stroke-width=".23"/>
<path d="M94 124.4l.7-.7 1.4 1.4 1.4-1.4 1.4 1.4 1.4-1.4 .7 .7" fill="none" stroke="#2b3695" stroke-width=".23"/>
<path d="M84.7 133.7h7M91.7 124.4h-1.1v4.6M103.3 124.4h1.2" fill="none" stroke="#2e3090" stroke-width=".23"/>
<circle cx="90.6" cy="129" r=".46" fill="#2e3090"/>
<circle cx="90.6" cy="129" r=".46" fill="none" stroke="#2e3090" stroke-width=".2"/>
<path d="M84.7 129h7M94 140.6h10.5M94 145.3h10.5M39.4 228.9v2.4" fill="none" stroke="#2e3090" stroke-width=".23"/>
<path d="M37.1 233.6h4.7M37.8 234.3h3.3M38.5 235h1.9M39.2 235.7h.5M39.4 231.3v2.3" fill="none" stroke="#ae2930" stroke-width=".23"/>
<circle cx="39.4" cy="228.9" r=".46" fill="#2e3090"/>
<circle cx="39.4" cy="228.9" r=".46" fill="none" stroke="#2e3090" stroke-width=".2"/>
<path d="M39.4 215v2.3M55.7 208v2.3M55.7 217.3v2.3M58 203.4h4.7M65 203.4h4.6M39.4 224.3v2.3" fill="none" stroke="#231f20" stroke-width=".23"/>
<path d="M39.4 217.3l-.7 .7 1.4 1.4-1.4 1.4 1.4 1.4-1.4 1.4 .7 .7M55.7 210.3l.7 .7-1.4 1.4 1.4 1.4-1.4 1.4 1.4 1.4-.7 .7" fill="none" stroke="#2b3695" stroke-width=".23"/>
<path d="M65 201.1v4.6l-2.3-2.3z" fill="#2b3695"/>
<path d="M61.7 205.7l-1.6 1.6M65 201.1v4.6l-2.3-2.3z" fill="none" stroke="#2b3695" stroke-width=".23"/>
<path d="M60.6 206.4l.4 .5-.9 .4z" fill="#2b3695"/>
<path d="M60.6 206.4l.4 .5-.9 .4z" fill="none" stroke="#2b3695" stroke-width=".23"/>
<path d="M61.5 207.3l.5 .5-1 .5z" fill="#2b3695"/>
<path d="M61.5 207.3l.5 .5-1 .5zM62.7 206.6l-1.7 1.7M62.7 201.1v4.6" fill="none" stroke="#2b3695" stroke-width=".23"/>
<path d="M39.4 201.1v4.6M39.4 208v4.7" fill="none" stroke="#231f20" stroke-width=".23"/>
<path d="M37.1 205.7h4.7l-2.4 2.3z" fill="#2b3695"/>
<path d="M37.1 205.7h4.7l-2.4 2.3zM41.8 209l1.6 1.6" fill="none" stroke="#2b3695" stroke-width=".23"/>
<path d="M42.5 210.1l.4-.5 .5 1z" fill="#2b3695"/>
<path d="M42.5 210.1l.4-.5 .5 1z" fill="none" stroke="#2b3695" stroke-width=".23"/>
<path d="M43.8 208.7l.5 .9-.9-.4z" fill="#2b3695"/>
<path d="M37.1 208h4.7M42.7 208l1.6 1.6M43.8 208.7l.5 .9-.9-.4z" fill="none" stroke="#2b3695" stroke-width=".23"/>
<path d="M34.8 198.7h4.6" fill="none" stroke="#2e3090" stroke-width=".23"/>
<circle cx="39.4" cy="198.7" r=".46" fill="#2e3090"/>
<circle cx="39.4" cy="198.7" r=".46" fill="none" stroke="#2e3090" stroke-width=".2"/>
<path d="M39.4 212.7v2.3M55.7 219.6v9.3h-16.3v-2.3" fill="none" stroke="#2e3090" stroke-width=".23"/>
<circle cx="39.4" cy="228.9" r=".46" fill="#2e3090"/>
<circle cx="39.4" cy="228.9" r=".46" fill="none" stroke="#2e3090" stroke-width=".2"/>
<path d="M104.5 198.7h-65.1v2.4M58 203.4h-2.3v4.6M69.6 203.4h34.9" fill="none" stroke="#2e3090" stroke-width=".23"/>
<circle cx="39.4" cy="198.7" r=".46" fill="#2e3090"/>
<circle cx="39.4" cy="198.7" r=".46" fill="none" stroke="#2e3090" stroke-width=".2"/>
<path d="M92.9 161.5h11.6M92.9 166.2h11.6M92.9 170.8h11.6M92.9 175.5h11.6M87.1 194.1h3.5v9.3M92.9 180.1h11.6M92.9 184.8h11.6" fill="none" stroke="#2e3090" stroke-width=".23"/>
<circle cx="90.6" cy="203.4" r=".46" fill="#2e3090"/>
<circle cx="90.6" cy="203.4" r=".46" fill="none" stroke="#2e3090" stroke-width=".2"/>
<path d="M103.3 129h1.2M103.3 133.7h1.2M92.9 152.3h11.6M146.3 177.8h9.3M146.3 182.5h9.3M146.3 187.1h9.3M146.3 191.8h9.3M146.3 196.4h9.3M146.3 201.1h9.3M146.3 205.7h9.3M146.3 210.3h9.3" fill="none" stroke="#2e3090" stroke-width=".23"/>
<path d="M91.7 129h2.3M91.7 133.7h2.3M101 129h2.3M101 133.7h2.3" fill="none" stroke="#231f20" stroke-width=".23"/>
<path d="M94 129l.7-.7 1.4 1.4 1.4-1.4 1.4 1.4 1.4-1.4 .7 .7M94 133.7l.7-.7 1.4 1.4 1.4-1.4 1.4 1.4 1.4-1.4 .7 .7" fill="none" stroke="#2b3695" stroke-width=".23"/>
<path d="M150.2 155.4h16v17h-16z" fill-rule="evenodd" fill="#f7f1b0"/>
<path d="M150.2 155.4h16v17h-16z" fill="none" stroke="#ae2930" stroke-width=".2"/>
<text font-size="6.3" fill="#231f20" x="62.1" y="37.2">Pololu Wixel Schematic Diagram</text>
<g font-size="2.3" fill="#2e3090">
<text x="114.6" y="65.7">D1</text>
<text x="25.8" y="74.4">USB</text>
<text x="73.1" y="77.2">100k</text>
<text x="73.1" y="72.5">R2</text>
<text x="97.9" y="74.6">Q1</text>
<text x="152.3" y="75.7">U2</text>
<text x="158.2" y="75.9">3.3V LDO</text>
<text x="57.5" y="86.2">R1</text>
<text x="61.7" y="86.2">1k</text>
<text x="115.2" y="84.7">D2</text>
<text x="137.2" y="87.6">C2</text>
<text x="183.7" y="87.6">C4</text>
<text x="71.8" y="94.1">D3</text>
<text x="76.5" y="94">GREEN</text>
<text x="121.6" y="94.5">C1</text>
<text x="137.2" y="92.2">4.7 uF</text>
<text x="168.6" y="94.5">C3</text>
<text x="183.7" y="92.2">4.7 uF</text>
<text x="102.4" y="99.2">100k</text>
<text x="102.4" y="96.8">R3</text>
<text x="121.6" y="97.4">0.1 uF</text>
<text x="167.7" y="96.8">560 pF</text>
<text x="92.9" y="121.9">R4</text>
<text x="98.3" y="121.9">1.5k</text>
<text x="109.1" y="121.2">U1</text>
<text x="129.2" y="121.2">CC2511F32</text>
<text x="92.9" y="127.7">R5</text>
<text x="98.7" y="127.7">33</text>
<text x="92.9" y="132.4">R6</text>
<text x="98.7" y="132.4">33</text>
<text x="159" y="138.9">PCB antenna</text>
<text x="48.9" y="150">JP1</text>
<text x="58.2" y="152.3">JP2</text>
<text x="33" y="172.3">0.1 uF</text>
<text x="34.5" y="170">C5</text>
<text x="42.3" y="172.3">0.1 uF</text>
<text x="43.8" y="170">C6</text>
<text x="51.6" y="172.3">560 pF</text>
<text x="53.1" y="170">C7</text>
<text x="60.9" y="172.3">0.1 uF</text>
<text x="62.4" y="170">C8</text>
<text x="70.2" y="172.3">0.1 uF</text>
<text x="71.7" y="170">C9</text>
<text x="79.5" y="172.3">560 pF</text>
<text x="81" y="170">C10</text>
<text x="42.9" y="203.7">D5</text>
<text x="42.9" y="206.4">YELLOW</text>
<text x="63.8" y="208.7">D4</text>
<text x="68.5" y="208.7">RED</text>
<text x="58" y="215.9">1k</text>
<text x="58" y="213.3">R8</text>
<text x="80.1" y="212.2">Y1</text>
<text x="84.7" y="212.2">48 MHz</text>
<text x="41.8" y="220.3">R7</text>
<text x="70.8" y="221.5">C11</text>
<text x="94" y="221.5">C12</text>
<text x="41.8" y="222.8">1k</text>
<text x="150.2" y="225.8">1.0 uF</text>
<text x="150.2" y="223.3">C13</text>
<text x="161.8" y="227.5">56k</text>
<text x="161.8" y="224.8">R9</text>
</g>
<g font-size="2.3" fill="#ae2930">
<text x="59.9" y="66.6">VIN</text>
<text x="42.7" y="73.6">VBUS</text>
<text x="84.9" y="73.6">VIN_IN</text>
<text x="138" y="73.6">VALT</text>
<text x="183.1" y="73.6">3V3</text>
<text x="43.1" y="82.9">D-</text>
<text x="43.1" y="87.6">D+</text>
<text x="84.9" y="87.6">VBUS_IN</text>
<text x="146.9" y="119.2">3V3</text>
<text x="42.2" y="121.5">GND</text>
<text x="42.2" y="124">VIN</text>
<text x="64.6" y="124">P1_0</text>
<text x="64.6" y="121.5">GND</text>
<text x="42.2" y="128.7">P0_0</text>
<text x="42.2" y="131">P0_1</text>
<text x="42.2" y="126.4">VALT</text>
<text x="64.6" y="126.4">P1_1</text>
<text x="64.6" y="128.7">P1_2</text>
<text x="64.6" y="131">P1_3</text>
<text x="85.9" y="128.5">D+</text>
<text x="42.2" y="133.3">P0_2</text>
<text x="42.2" y="135.7">P0_3</text>
<text x="42.2" y="138">P0_4</text>
<text x="64.6" y="133.3">P1_4</text>
<text x="64.6" y="135.7">P1_5</text>
<text x="64.6" y="138">P1_6</text>
<text x="85.9" y="133.2">D-</text>
<text x="42.2" y="140.3">P0_5</text>
<text x="42.2" y="142.6">P2_1</text>
<text x="64.6" y="140.3">P1_7</text>
<text x="64.6" y="142.6">nRST</text>
<text x="94.4" y="140.1">VIN_IN</text>
<text x="42.2" y="145">P2_2</text>
<text x="64.6" y="145">3V3</text>
<text x="64.6" y="147.3">GND</text>
<text x="94.4" y="144.8">VBUS_IN 18</text>
<text x="95.2" y="151.8">nRST</text>
<text x="30.3" y="160.6">3V3</text>
<text x="95.2" y="161.1">P0_0</text>
<text x="95.2" y="165.7">P0_1</text>
<text x="95.2" y="170.4">P0_2</text>
<text x="95.2" y="175">P0_3</text>
<text x="95.2" y="179.6">P0_4</text>
<text x="148.7" y="177.3">P1_0</text>
<text x="95.2" y="184.3">P0_5</text>
<text x="148.7" y="182">P1_1</text>
<text x="148.7" y="186.6">P1_2</text>
<text x="148.7" y="191.3">P1_3</text>
<text x="88.2" y="193.6">P2_1</text>
<text x="148.7" y="195.9">P1_4</text>
<text x="35.9" y="198.2">P2_2</text>
<text x="148.7" y="200.6">P1_5</text>
<text x="148.7" y="205.2">P1_6</text>
<text x="148.7" y="209.9">P1_7</text>
</g>
<g font-size="2.3" fill="#231f20">
<text x="30.1" y="79.4">VDD</text>
<text x="38" y="78.3">1</text>
<text x="38" y="82.7">2</text>
<text x="149.5" y="78.3">1</text>
<text x="149.5" y="80.8">3</text>
<text x="149.5" y="83.1">2</text>
<text x="153.2" y="79.4">IN</text>
<text x="153.2" y="81.9">ON/OFF BYP</text>
<text x="163.1" y="79.4">OUT</text>
<text x="170.5" y="78.3">5</text>
<text x="170.5" y="80.8">4</text>
<text x="31.9" y="88.7">D+</text>
<text x="32.4" y="84.1">D-</text>
<text x="38" y="87.4">3</text>
<text x="153.2" y="84.3">GND</text>
<text x="31.7" y="93.4">NC</text>
<text x="38" y="92.2">4</text>
<text x="30.1" y="98">GND</text>
<text x="38" y="96.8">5</text>
<text x="50.3" y="125">2</text>
<text x="50.5" y="122.7">1</text>
<text x="60.2" y="125">2</text>
<text x="60.3" y="122.7">1</text>
<text x="105.2" y="123.9">14</text>
<text x="110.8" y="125">P2_0</text>
<text x="134" y="125">DVDD</text>
<text x="143.5" y="123.9">2</text>
<text x="50.3" y="132">5</text>
<text x="50.3" y="127.3">3</text>
<text x="50.3" y="129.7">4</text>
<text x="60.1" y="132">5</text>
<text x="60.1" y="127.3">3</text>
<text x="60.2" y="129.7">4</text>
<text x="105.2" y="128.5">10</text>
<text x="110.8" y="129.7">DP</text>
<text x="134" y="127.4">DVDD</text>
<text x="143.5" y="130.8">19</text>
<text x="143.5" y="126.4">12</text>
<text x="50.3" y="136.6">7</text>
<text x="50.3" y="134.3">6</text>
<text x="60.1" y="136.6">7</text>
<text x="60.1" y="134.3">6</text>
<text x="105.2" y="133.2">11</text>
<text x="110.8" y="134.3">DM</text>
<text x="134.3" y="132">AVDD</text>
<text x="134.3" y="134.3">AVDD</text>
<text x="134.3" y="136.7">AVDD</text>
<text x="143.5" y="133.4">22</text>
<text x="143.5" y="135.7">25</text>
<text x="49.6" y="143.6">10</text>
<text x="50.3" y="139">8</text>
<text x="50.3" y="141.3">9</text>
<text x="59.5" y="143.6">10</text>
<text x="60.1" y="139">8</text>
<text x="60.1" y="141.3">9</text>
<text x="105.2" y="140.1">17</text>
<text x="110.8" y="141.3">P2_3</text>
<text x="132.2" y="143.6">GUARD</text>
<text x="134.3" y="139">AVDD</text>
<text x="143.5" y="138">26</text>
<text x="143.5" y="142.5">28</text>
<text x="49.9" y="145.9">11</text>
<text x="59.5" y="148.3">12</text>
<text x="59.7" y="145.9">11</text>
<text x="110.8" y="146">P2_4</text>
<text x="126.4" y="148.3">AVDD_DREG</text>
<text x="143.5" y="147.1">29</text>
<text x="105.2" y="151.8">31</text>
<text x="110.8" y="152.9">RESET_N</text>
<text x="106.3" y="161.1">5</text>
<text x="134.6" y="157.6">RF_N</text>
<text x="143.5" y="156.4">24</text>
<text x="106.3" y="165.7">6</text>
<text x="110.8" y="162.2">P0_0</text>
<text x="110.8" y="166.9">P0_1</text>
<text x="152.6" y="162.1">impedance</text>
<text x="153.5" y="164.7">matching</text>
<text x="154.2" y="167.3">network</text>
<text x="106.3" y="170.4">7</text>
<text x="110.8" y="171.5">P0_2</text>
<text x="135.4" y="171.5">RF_P</text>
<text x="143.5" y="170.4">23</text>
<text x="106.3" y="175">8</text>
<text x="106.3" y="179.6">9</text>
<text x="110.8" y="176.2">P0_3</text>
<text x="135.2" y="178.5">P1_0</text>
<text x="143.5" y="177.3">4</text>
<text x="105.2" y="184.3">13</text>
<text x="110.8" y="180.8">P0_4</text>
<text x="110.8" y="185.5">P0_5</text>
<text x="135.5" y="183.1">P1_1</text>
<text x="143.5" y="182">3</text>
<text x="135.2" y="187.8">P1_2</text>
<text x="143.5" y="191.3">36</text>
<text x="143.5" y="186.6">1</text>
<text x="135.2" y="192.4">P1_3</text>
<text x="135.2" y="197.1">P1_4</text>
<text x="143.5" y="195.9">35</text>
<text x="105.2" y="202.9">15</text>
<text x="105.2" y="198.2">16</text>
<text x="110.8" y="199.4">P2_2</text>
<text x="135.2" y="201.7">P1_5</text>
<text x="143.5" y="200.6">34</text>
<text x="110.8" y="204">P2_1</text>
<text x="135.2" y="206.4">P1_6</text>
<text x="143.5" y="209.9">32</text>
<text x="143.5" y="205.2">33</text>
<text x="105.2" y="212.2">20</text>
<text x="110.8" y="213.3">XOSC_Q2</text>
<text x="135.2" y="211">P1_7</text>
<text x="105.2" y="216.8">21</text>
<text x="110.8" y="218">XOSC_Q1</text>
<text x="132.4" y="218">R_BIAS</text>
<text x="143.5" y="216.8">27</text>
<text x="143.5" y="221.5">30</text>
<text x="105.2" y="223.8">37</text>
<text x="110.8" y="225">PAD_AGND</text>
<text x="130.9" y="222.6">DCOUPL</text>
</g>
</svg>
